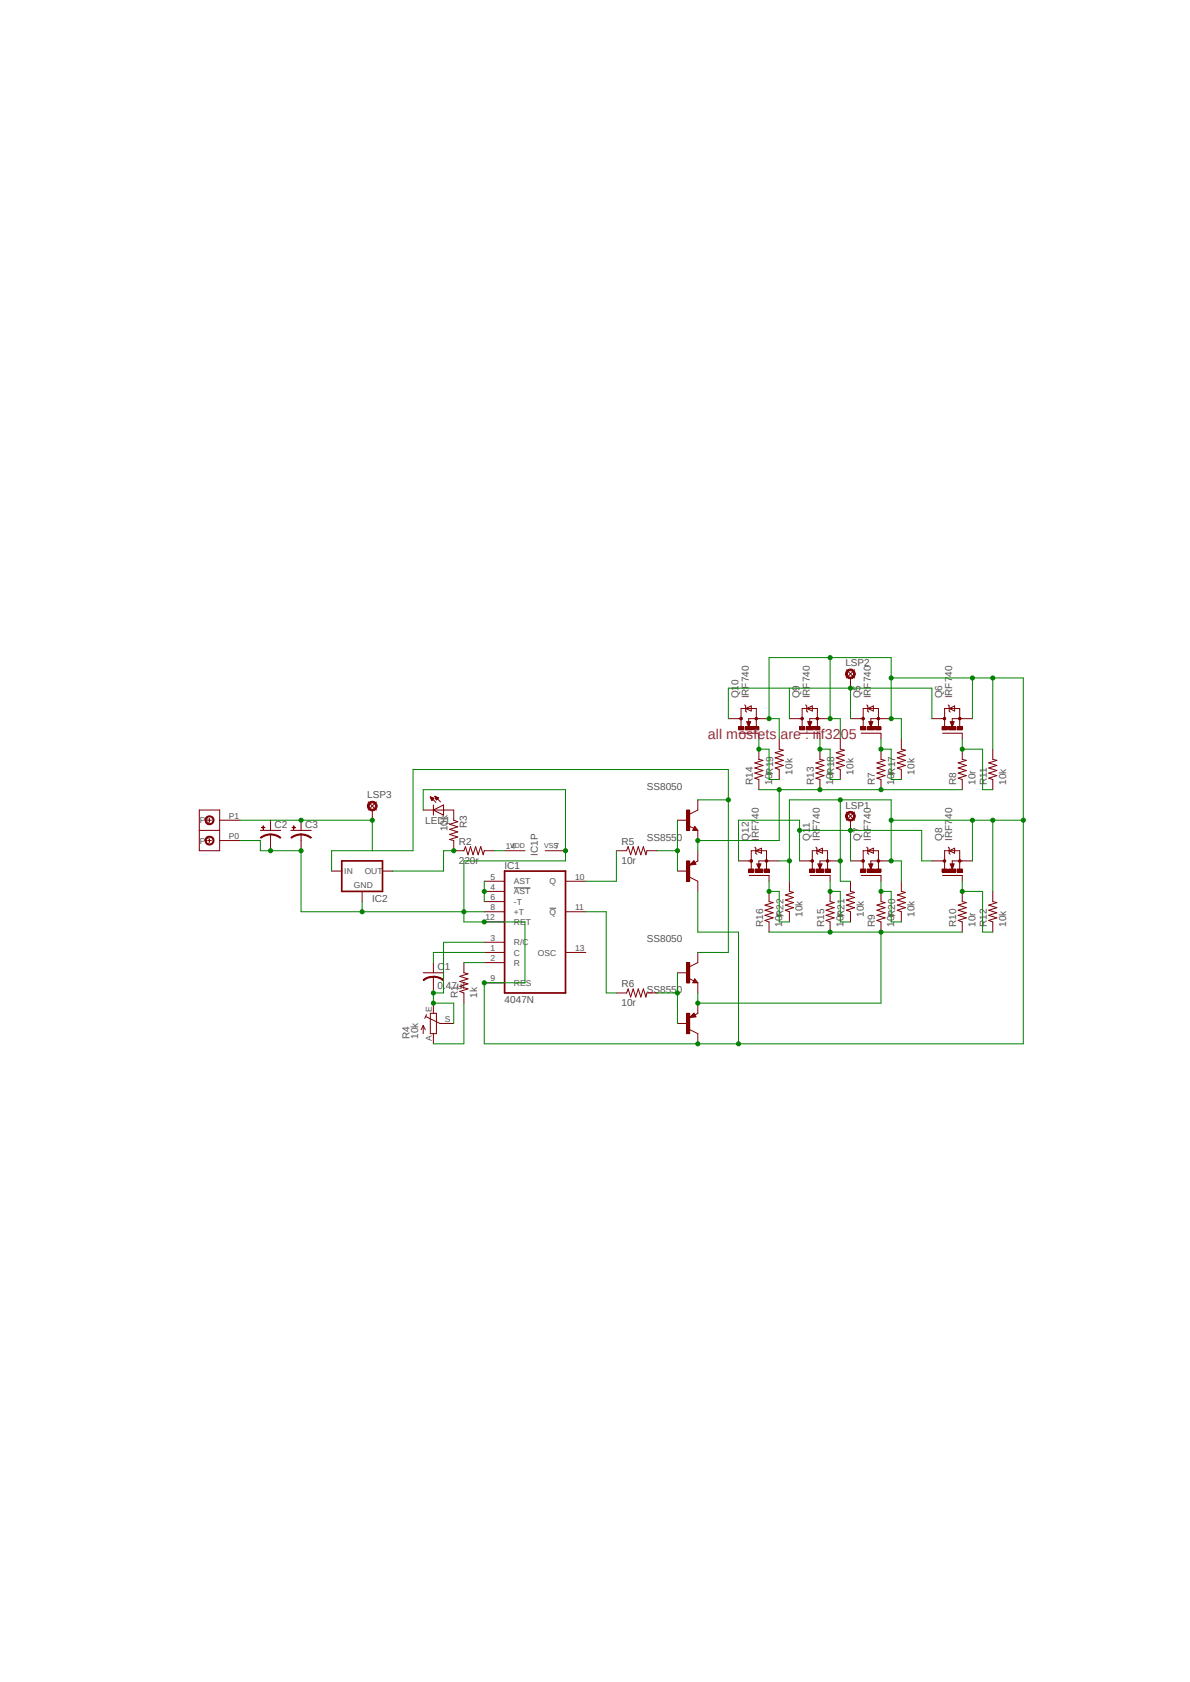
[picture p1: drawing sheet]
<svg xmlns="http://www.w3.org/2000/svg" width="297mm" height="420mm" viewBox="0 0 297 420" stroke-linecap="round" stroke-linejoin="round" font-family="sans-serif">
<path d="M49.6 163.2l206.9 101.8M256.5 163.2l-206.9 101.8" fill="none" stroke="#fff" stroke-width=".25"/>
<path d="M128.3 221.7h4.1M137.2 226.8h1.6" fill="none" stroke="#505050" stroke-width=".25"/>
<path d="M125.9 217.5h15.2v30.4h-15.2z" fill="none" stroke="#800000" stroke-width=".42"/>
<g fill="none" stroke="#800000" stroke-width=".25">
<path d="M113.2 202.3v2.5l1.1 .4-2.1 .6 2.1 .7-2.1 .6 2.1 .6-2.1 .7 2.1 .6-2.1 .6 1 .3v2.5h2.6l.4-1 .6 2 .6-2 .7 2 .6-2 .6 2 .7-2 .6 2 .3-1h2.5M120.9 237.8h5M120.9 235.3h5M120.9 222.6h5M120.9 220h5M120.9 225.1h5M120.9 227.7h5M120.9 230.2h5M141.1 237.8h5.1M141.1 220h5.1M141.1 227.7h5.1M105.6 242.9h5.1"/>
<path d="M108.2 243.9v1.5M115.8 240.4v2.5l1 .3-2 .6 2 .6-2 .7 2 .6-2 .6 2 .6-2 .7 1 .3v2.6M120.9 240.4h5M120.9 245.4h5"/>
</g>
<path d="M108.2 243.8h.3a3.6 3.6 0 0 1 2.2 .8l-.1 .3a3.8 3.8 0 0 0-2.4-.9z" fill-rule="evenodd" fill="#800000"/>
<path d="M108.2 243.8h.3a3.6 3.6 0 0 1 2.2 .8l-.1 .3a3.8 3.8 0 0 0-2.4-.9z" fill="none" stroke="#800000" stroke-width=".25"/>
<path d="M105.6 244.6a3.4 3.4 0 0 1 2.6-.8v.3a3.5 3.5 0 0 0-2.5 .8z" fill-rule="evenodd" fill="#800000"/>
<g fill="none" stroke="#800000" stroke-width=".25">
<path d="M107.4 199l1.4 1.4M107.4 199.1h.2M107.4 199l.9 .3-.5 .6M107.4 199l.4 .9M107.4 199.1h.4M107.5 199.2h.4M107.5 199.3h.7M107.6 199.4h.6M107.6 199.5h.6M107.7 199.6h.3M107.7 199.7h.2M107.7 199.8h.2"/>
<path d="M107.8 199.9h.1M108.5 198.8l1.4 1.4M108.5 198.8l.9 .4-.5 .5zM108.5 198.9h.1M108.6 199h.2M108.6 199.1h.4M108.7 199.1h.5M108.7 199.3h.6M108.7 199.2h.7M108.8 199.4h.5M108.8 199.5h.4M108.8 199.6h.3"/>
<path d="M108.9 199.7h.1M105.6 202.3h7.6M108.2 201v2.5M108.2 202.3l2.5-1.3v2.5zM125.9 212.4h5.1M136.1 212.4h5M171.9 206.2l1.3 .6M173.4 206.3l.8 1h-1.3zM173.4 206.8l.1 .3h-.4l.3-.5 .5 .6h-.8M174.2 202.3l-2.1 1M105.6 244.6a3.4 3.4 0 0 1 2.6-.8v.3a3.5 3.5 0 0 0-2.5 .8zM105.6 256.1v2"/>
<path d="M105.6 256.1l-.5 1M105.6 256.1l.5 1M106.3 253.8l3.5 1.8h3.4M106.5 253.4l-.5 .9M107.4 253h1.5v5.1h-1.5zM108.2 240.4v2.5M108.2 245.4v2.5M108.2 250.5v2.5M108.2 258.1v2.5"/>
</g>
<path d="M171.4 202.3h.7v5h-.7z" fill-rule="evenodd" fill="#800000"/>
<path d="M174.2 199.7v2.6M169.1 204.8h2.5M171.4 202.3h.7v5h-.7zM174.2 207.3v2.6M171.9 244.3l1.3 .6M173.4 244.4l.8 1h-1.3zM173.4 244.9l.1 .3h-.4l.3-.5 .5 .6h-.8M174.2 240.4l-2.1 1" fill="none" stroke="#800000" stroke-width=".25"/>
<path d="M171.4 240.4h.7v5h-.7z" fill-rule="evenodd" fill="#800000"/>
<path d="M172.1 219l2.1 1M173.1 215.6h-.3l.3-.2 .3 .3-1 .2 .7-.8 .4 .6M173.2 214.9l.5 .9-1.6 .2zM174.2 215l-.8 .4M174.2 237.8v2.6M169.1 242.9h2.5M171.4 240.4h.7v5h-.7zM174.2 245.4v2.5" fill="none" stroke="#800000" stroke-width=".25"/>
<path d="M171.4 215h.7v5h-.7z" fill-rule="evenodd" fill="#800000"/>
<path d="M169.1 217.5h2.5M171.4 215h.7v5h-.7zM174.2 212.4v2.6M174.2 220v2.6M172.1 257.1l2.1 1M173.1 253.7h-.3l.3-.3 .3 .4-1 .1 .7-.7 .4 .6M173.2 253l.5 .9-1.6 .2zM174.2 253l-.8 .5" fill="none" stroke="#800000" stroke-width=".25"/>
<path d="M171.4 253h.7v5.1h-.7z" fill-rule="evenodd" fill="#800000"/>
<path d="M65 207.3h5.1M67.5 208.4v1.5M153.8 212.4h2.6l.4-1 .6 2 .6-2 .7 2 .6-2 .6 2 .7-2 .6 2 .3-1h2.5M153.8 247.9h2.6l.4-1 .6 2.1 .6-2.1 .7 2.1 .6-2.1 .6 2.1 .7-2.1 .6 2.1 .3-1.1h2.5M169.1 255.6h2.5M171.4 253h.7v5.1h-.7zM174.2 250.5v2.5M174.2 258.1v2.5" fill="none" stroke="#800000" stroke-width=".25"/>
<path d="M67.5 208.2h.4a4 4 0 0 1 2.2 .9l-.2 .2a4.1 4.1 0 0 0-2.4-.8z" fill-rule="evenodd" fill="#800000"/>
<path d="M67.5 208.2h.4a4 4 0 0 1 2.2 .9l-.2 .2a4.1 4.1 0 0 0-2.4-.8z" fill="none" stroke="#800000" stroke-width=".25"/>
<path d="M65 209.1l1.5-.7 1-.2v.3a3.9 3.9 0 0 0-2.3 .8z" fill-rule="evenodd" fill="#800000"/>
<path d="M65 209.1l1.5-.7 1-.2v.3a3.9 3.9 0 0 0-2.3 .8z" fill="none" stroke="#800000" stroke-width=".25"/>
<path d="M65.3 206.6l.8 .1z" fill-rule="evenodd" fill="#800000"/>
<path d="M65.3 206.6l.8 .1z" fill="none" stroke="#800000" stroke-width=".25"/>
<path d="M65.7 206.2v.9z" fill-rule="evenodd" fill="#800000"/>
<path d="M65.7 206.2v.9zM67.5 204.8v2.5M67.5 209.9v2.5M72.6 207.3h5.1M75.1 208.4v1.5" fill="none" stroke="#800000" stroke-width=".25"/>
<path d="M75.1 208.2h.4a4 4 0 0 1 2.2 .9l-.1 .2a4.1 4.1 0 0 0-2.5-.8z" fill-rule="evenodd" fill="#800000"/>
<path d="M75.1 208.2h.4a4 4 0 0 1 2.2 .9l-.1 .2a4.1 4.1 0 0 0-2.5-.8z" fill="none" stroke="#800000" stroke-width=".25"/>
<path d="M72.6 209.1l1.5-.7 1-.2v.3a3.9 3.9 0 0 0-2.3 .8z" fill-rule="evenodd" fill="#800000"/>
<path d="M72.6 209.1l1.5-.7 1-.2v.3a3.9 3.9 0 0 0-2.3 .8z" fill="none" stroke="#800000" stroke-width=".25"/>
<path d="M72.9 206.6l.8 .1z" fill-rule="evenodd" fill="#800000"/>
<path d="M72.9 206.6l.8 .1z" fill="none" stroke="#800000" stroke-width=".25"/>
<path d="M73.3 206.2l.1 .9z" fill-rule="evenodd" fill="#800000"/>
<path d="M214.8 179.5h.6M216.3 176l.3 .3v1.2l.2 .3M216.6 176.9l1.4-.6v1.2zM219.9 179.5h-2.6v.8M214.9 183.1h5v1.4M215.4 181.4v-4.5h3.8v4.6M216.8 180.2h1l-.5 1.3zM73.3 206.2l.1 .9zM75.1 204.8v2.5M75.1 209.9v2.5" fill="none" stroke="#800000" stroke-width=".25"/>
<path d="M217.1 180.3l.2 .9 .3-.9h-.3v.3" fill="none" stroke="#800000" stroke-width=".34"/>
<path d="M219 179.2h.5v.5l-.3 .1-.2-.1z" fill-rule="evenodd" fill="#800000"/>
<path d="M219 179.2h.5v.5l-.3 .1-.2-.1z" fill="none" stroke="#800000" stroke-width=".25"/>
<path d="M215.2 179.2h.4l.2 .3-.2 .2-.2 .1-.2-.1z" fill-rule="evenodd" fill="#800000"/>
<path d="M215.2 179.2h.4l.2 .3-.2 .2-.2 .1-.2-.1z" fill="none" stroke="#800000" stroke-width=".25"/>
<path d="M218.6 181.5h1.3v.7h-1.3z" fill-rule="evenodd" fill="#800000"/>
<path d="M218.6 181.5h1.3v.7h-1.3z" fill="none" stroke="#800000" stroke-width=".25"/>
<path d="M214.8 181.5h1.3v.7h-1.3z" fill-rule="evenodd" fill="#800000"/>
<path d="M214.8 181.5h1.3v.7h-1.3z" fill="none" stroke="#800000" stroke-width=".25"/>
<path d="M216.5 181.5h1.7v.7h-1.7z" fill-rule="evenodd" fill="#800000"/>
<path d="M212.3 179.5h2.5M219.9 179.5h2.5M235.1 179.5h.7M236.6 176l.3 .3v1.2l.3 .3M236.9 176.9l1.4-.6v1.2zM240.2 179.5h-2.5v.8M216.5 181.5h1.7v.7h-1.7zM235.2 183.1h5v1.4M235.8 181.4v-4.5h3.7v4.6M237.2 180.2h.9l-.4 1.3z" fill="none" stroke="#800000" stroke-width=".25"/>
<path d="M237.4 180.3l.3 .9 .2-.9h-.2v.3" fill="none" stroke="#800000" stroke-width=".34"/>
<path d="M239.3 179.2h.5v.5l-.3 .1-.2-.1z" fill-rule="evenodd" fill="#800000"/>
<path d="M239.3 179.2h.5v.5l-.3 .1-.2-.1z" fill="none" stroke="#800000" stroke-width=".25"/>
<path d="M235.5 179.2h.5v.5l-.2 .1-.3-.1z" fill-rule="evenodd" fill="#800000"/>
<path d="M235.5 179.2h.5v.5l-.2 .1-.3-.1z" fill="none" stroke="#800000" stroke-width=".25"/>
<path d="M238.9 181.5h1.3v.7h-1.3z" fill-rule="evenodd" fill="#800000"/>
<path d="M238.9 181.5h1.3v.7h-1.3z" fill="none" stroke="#800000" stroke-width=".25"/>
<path d="M235.1 181.5h1.3v.7h-1.3z" fill-rule="evenodd" fill="#800000"/>
<path d="M235.1 181.5h1.3v.7h-1.3z" fill="none" stroke="#800000" stroke-width=".25"/>
<path d="M236.8 181.5h1.7v.7h-1.7z" fill-rule="evenodd" fill="#800000"/>
<path d="M232.6 179.5h2.5M240.2 179.5h2.5M236.8 181.5h1.7v.7h-1.7zM214.8 215h.6M214.9 218.6h5v1.4M215.4 217v-4.6h3.8v4.6M216.3 211.5l.3 .3v1.3l.2 .2M216.6 212.4l1.4-.6v1.3zM216.8 215.7h1l-.5 1.3zM219.9 215h-2.6v.9" fill="none" stroke="#800000" stroke-width=".25"/>
<path d="M217.1 215.9l.2 .8 .3-.8h-.3v.2" fill="none" stroke="#800000" stroke-width=".34"/>
<path d="M219 214.8l.2-.2 .3 .2v.4h-.5z" fill-rule="evenodd" fill="#800000"/>
<path d="M219 214.8l.2-.2 .3 .2v.4h-.5z" fill="none" stroke="#800000" stroke-width=".25"/>
<path d="M215.2 214.8l.2-.2 .2 .2 .2 .2-.2 .2h-.4z" fill-rule="evenodd" fill="#800000"/>
<path d="M215.2 214.8l.2-.2 .2 .2 .2 .2-.2 .2h-.4z" fill="none" stroke="#800000" stroke-width=".25"/>
<path d="M218.6 217h1.3v.8h-1.3z" fill-rule="evenodd" fill="#800000"/>
<path d="M218.6 217h1.3v.8h-1.3z" fill="none" stroke="#800000" stroke-width=".25"/>
<path d="M214.8 217h1.3v.8h-1.3z" fill-rule="evenodd" fill="#800000"/>
<path d="M214.8 217h1.3v.8h-1.3z" fill="none" stroke="#800000" stroke-width=".25"/>
<path d="M216.5 217h1.7v.8h-1.7z" fill-rule="evenodd" fill="#800000"/>
<path d="M212.3 215h2.5M216.5 217h1.7v.8h-1.7zM219.9 215h2.5M235.1 215h.7M235.2 218.6h5v1.4M235.8 217v-4.6h3.7v4.6M236.6 211.5l.3 .3v1.3l.3 .2M236.9 212.4l1.4-.6v1.3zM237.2 215.7h.9l-.4 1.3zM240.2 215h-2.5v.9" fill="none" stroke="#800000" stroke-width=".25"/>
<path d="M237.4 215.9l.3 .8 .2-.8h-.2v.2" fill="none" stroke="#800000" stroke-width=".34"/>
<path d="M239.3 214.8l.2-.2 .3 .2v.4h-.5z" fill-rule="evenodd" fill="#800000"/>
<path d="M239.3 214.8l.2-.2 .3 .2v.4h-.5z" fill="none" stroke="#800000" stroke-width=".25"/>
<path d="M235.5 214.8l.3-.2 .2 .2v.4h-.5z" fill-rule="evenodd" fill="#800000"/>
<path d="M235.5 214.8l.3-.2 .2 .2v.4h-.5z" fill="none" stroke="#800000" stroke-width=".25"/>
<path d="M238.9 217h1.3v.8h-1.3z" fill-rule="evenodd" fill="#800000"/>
<path d="M238.9 217h1.3v.8h-1.3z" fill="none" stroke="#800000" stroke-width=".25"/>
<path d="M235.1 217h1.3v.8h-1.3z" fill-rule="evenodd" fill="#800000"/>
<path d="M235.1 217h1.3v.8h-1.3z" fill="none" stroke="#800000" stroke-width=".25"/>
<path d="M236.8 217h1.7v.8h-1.7z" fill-rule="evenodd" fill="#800000"/>
<g fill="none" stroke="#800000" stroke-width=".25">
<path d="M219.9 187.1v2.5l1 .3-2 .6 2 .6-2 .7 2 .6-2 .6 2 .7-2 .6 1 .3v2.6M240.2 187.1v2.5l1 .3-2.1 .6 2.1 .6-2.1 .7 2.1 .6-2.1 .6 2.1 .7-2.1 .6 1.1 .3v2.6M247.8 187.1v2.5l1 .3-2 .6 2 .6-2 .7 2 .6-2 .6 2 .7-2 .6 1 .3v2.6M49.7 202.3h5.1v10.1h-5.1zM49.7 207.3h5.1M54.8 209.9h5.1M54.8 204.8h5.1M232.6 215h2.5M236.8 217h1.7v.8h-1.7zM240.2 215h2.5M219.9 222.6v2.5l1 .3-2 .6 2 .7-2 .6 2 .6-2 .7 2 .6-2 .6 1 .4v2.5M240.2 222.6v2.5l1 .3-2.1 .6 2.1 .7-2.1 .6 2.1 .6-2.1 .7 2.1 .6-2.1 .6 1.1 .4v2.5"/>
<path d="M247.8 222.6v2.5l1 .3-2 .6 2 .7-2 .6 2 .6-2 .7 2 .6-2 .6 1 .4v2.5"/>
</g>
<path d="M51.5 209.1a1.13 1.13 0 0 1 1.8 .1 1.13 1.13 0 0 1-.7 1.7 1.13 1.13 0 0 1-1.4-1h.2a.88 .88 0 0 1 1.3-.7 .88 .88 0 0 1 .2 1.4 .88 .88 0 0 1-1.4-.4l-.1-.3h-.2z" fill-rule="evenodd" fill="#800000"/>
<path d="M51.5 209.1a1.13 1.13 0 0 1 1.8 .1 1.13 1.13 0 0 1-.7 1.7 1.13 1.13 0 0 1-1.4-1h.2a.88 .88 0 0 1 1.3-.7 .88 .88 0 0 1 .2 1.4 .88 .88 0 0 1-1.4-.4l-.1-.3h-.2z" fill="none" stroke="#800000" stroke-width=".25"/>
<path d="M51.5 204a1.13 1.13 0 0 1 1.8 .2 1.13 1.13 0 0 1-.7 1.6 1.13 1.13 0 0 1-1.4-1h.2a.88 .88 0 0 1 1.3-.7 .88 .88 0 0 1 .2 1.4 .88 .88 0 0 1-1.4-.4l-.1-.3h-.2z" fill-rule="evenodd" fill="#800000"/>
<path d="M51.5 204a1.13 1.13 0 0 1 1.8 .2 1.13 1.13 0 0 1-.7 1.6 1.13 1.13 0 0 1-1.4-1h.2a.88 .88 0 0 1 1.3-.7 .88 .88 0 0 1 .2 1.4 .88 .88 0 0 1-1.4-.4l-.1-.3h-.2zM51.8 209.9h.9M51.8 204.8h.9M52.3 204.4v.9M52.3 209.5v.9M211.2 202.8l2.1 2M213.3 202.8l-2.1 2" fill="none" stroke="#800000" stroke-width=".25"/>
<path d="M211.4 202.9a1.21 1.21 0 0 1 1.9 .3 1.21 1.21 0 0 1-.7 1.8 1.21 1.21 0 0 1-1.6-1.2h.5a.81 .81 0 0 1 1.1-.7 .81 .81 0 0 1 .2 1.4 .81 .81 0 0 1-1.3-.4v-.3h-.5z" fill-rule="evenodd" fill="#800000"/>
<path d="M211.2 167.3l2.1 2M213.3 167.3l-2.1 2M211.4 202.9a1.21 1.21 0 0 1 1.9 .3 1.21 1.21 0 0 1-.7 1.8 1.21 1.21 0 0 1-1.6-1.2h.5a.81 .81 0 0 1 1.1-.7 .81 .81 0 0 1 .2 1.4 .81 .81 0 0 1-1.3-.4v-.3h-.5zM212.3 204.8v2.5" fill="none" stroke="#800000" stroke-width=".25"/>
<path d="M211.4 167.4a1.21 1.21 0 0 1 1.9 .2 1.21 1.21 0 0 1-.7 1.8 1.21 1.21 0 0 1-1.6-1.1h.5a.8 .8 0 0 1 1.1-.7 .8 .8 0 0 1 .2 1.3 .8 .8 0 0 1-1.3-.3v-.3h-.5z" fill-rule="evenodd" fill="#800000"/>
<path d="M211.4 167.4a1.21 1.21 0 0 1 1.9 .2 1.21 1.21 0 0 1-.7 1.8 1.21 1.21 0 0 1-1.6-1.1h.5a.8 .8 0 0 1 1.1-.7 .8 .8 0 0 1 .2 1.3 .8 .8 0 0 1-1.3-.3v-.3h-.5zM212.3 169.3v2.5M91.9 200.2l2 2.1M93.9 200.2l-2 2.1" fill="none" stroke="#800000" stroke-width=".25"/>
<path d="M92.1 200.4a1.2 1.2 0 0 1 1.9 .3 1.2 1.2 0 0 1-.8 1.8 1.2 1.2 0 0 1-1.5-1.2h.4a.83 .83 0 0 1 1.2-.7 .83 .83 0 0 1 .2 1.3 .83 .83 0 0 1-1.3-.3l-.1-.3h-.4z" fill-rule="evenodd" fill="#800000"/>
<path d="M199.6 179.5h.6M201.1 176l.2 .3v1.2l.3 .3M201.3 176.9l1.4-.6v1.2zM204.6 179.5h-2.5v.8M199.7 183.1h4.9v1.4M200.2 181.4v-4.5h3.8v4.6M201.6 180.2h1l-.5 1.3zM82.8 217.5h2.5M92.1 200.4a1.2 1.2 0 0 1 1.9 .3 1.2 1.2 0 0 1-.8 1.8 1.2 1.2 0 0 1-1.5-1.2h.4a.83 .83 0 0 1 1.2-.7 .83 .83 0 0 1 .2 1.3 .83 .83 0 0 1-1.3-.3l-.1-.3h-.4zM92.9 202.3v2.5M95.5 217.5h2.5M90.4 222.6v2.5" fill="none" stroke="#800000" stroke-width=".25"/>
<path d="M85.3 215h10.2v7.6h-10.2z" fill="none" stroke="#800000" stroke-width=".42"/>
<path d="M201.8 180.3l.3 .9 .3-.9h-.3v.3" fill="none" stroke="#800000" stroke-width=".34"/>
<path d="M203.8 179.2h.4l.1 .3-.1 .2-.2 .1-.2-.1z" fill-rule="evenodd" fill="#800000"/>
<path d="M203.8 179.2h.4l.1 .3-.1 .2-.2 .1-.2-.1z" fill="none" stroke="#800000" stroke-width=".25"/>
<path d="M199.9 179.2h.5l.1 .3-.1 .2-.2 .1-.3-.1z" fill-rule="evenodd" fill="#800000"/>
<path d="M199.9 179.2h.5l.1 .3-.1 .2-.2 .1-.3-.1z" fill="none" stroke="#800000" stroke-width=".25"/>
<path d="M203.4 181.5h1.2v.7h-1.2z" fill-rule="evenodd" fill="#800000"/>
<path d="M203.4 181.5h1.2v.7h-1.2z" fill="none" stroke="#800000" stroke-width=".25"/>
<path d="M199.6 181.5h1.2v.7h-1.2z" fill-rule="evenodd" fill="#800000"/>
<path d="M199.6 181.5h1.2v.7h-1.2z" fill="none" stroke="#800000" stroke-width=".25"/>
<path d="M201.2 181.5h1.8v.7h-1.8z" fill-rule="evenodd" fill="#800000"/>
<path d="M184.3 179.5h.7M185.8 176l.3 .3v1.2l.3 .3M186.1 176.9l1.4-.6v1.2zM189.4 179.5h-2.5v.8M197 179.5h2.6M204.6 179.5h2.6M184.4 183.1h5v1.4M185 181.4v-4.5h3.8v4.6M186.4 180.2h1l-.5 1.3zM201.2 181.5h1.8v.7h-1.8z" fill="none" stroke="#800000" stroke-width=".25"/>
<path d="M186.6 180.3l.3 .9 .2-.9h-.2v.3" fill="none" stroke="#800000" stroke-width=".34"/>
<path d="M188.5 179.2h.5l.1 .3-.1 .2-.2 .1-.3-.1z" fill-rule="evenodd" fill="#800000"/>
<path d="M188.5 179.2h.5l.1 .3-.1 .2-.2 .1-.3-.1z" fill="none" stroke="#800000" stroke-width=".25"/>
<path d="M184.7 179.2h.5v.5l-.2 .1-.3-.1z" fill-rule="evenodd" fill="#800000"/>
<path d="M184.7 179.2h.5v.5l-.2 .1-.3-.1z" fill="none" stroke="#800000" stroke-width=".25"/>
<path d="M188.1 181.5h1.3v.7h-1.3z" fill-rule="evenodd" fill="#800000"/>
<path d="M188.1 181.5h1.3v.7h-1.3z" fill="none" stroke="#800000" stroke-width=".25"/>
<path d="M184.3 181.5h1.3v.7h-1.3z" fill-rule="evenodd" fill="#800000"/>
<path d="M184.3 181.5h1.3v.7h-1.3z" fill="none" stroke="#800000" stroke-width=".25"/>
<path d="M186 181.5h1.7v.7h-1.7z" fill-rule="evenodd" fill="#800000"/>
<path d="M181.8 179.5h2.5M189.4 179.5h2.5M186 181.5h1.7v.7h-1.7zM189.4 187.1v2.5l1 .3-2 .6 2 .6-2 .7 2 .6-2 .6 2 .7-2 .6 1 .3v2.6M204.6 187.1v2.5l1.1 .3-2.1 .6 2.1 .6-2.1 .7 2.1 .6-2.1 .6 2.1 .7-2.1 .6 1 .3v2.6M202.1 215h.6M202.2 218.6h5v1.4M202.7 217v-4.6h3.8v4.6M203.6 211.5l.3 .3v1.3l.2 .2M203.9 212.4l1.4-.6v1.3zM204.1 215.7h1l-.5 1.3zM207.2 215h-2.6v.9" fill="none" stroke="#800000" stroke-width=".25"/>
<path d="M204.4 215.9l.2 .8 .3-.8h-.3v.2" fill="none" stroke="#800000" stroke-width=".34"/>
<path d="M206.3 214.8l.2-.2 .3 .2 .1 .2-.1 .2h-.5z" fill-rule="evenodd" fill="#800000"/>
<path d="M206.3 214.8l.2-.2 .3 .2 .1 .2-.1 .2h-.5z" fill="none" stroke="#800000" stroke-width=".25"/>
<path d="M202.5 214.8l.2-.2 .2 .2 .2 .2-.2 .2h-.4z" fill-rule="evenodd" fill="#800000"/>
<path d="M202.5 214.8l.2-.2 .2 .2 .2 .2-.2 .2h-.4z" fill="none" stroke="#800000" stroke-width=".25"/>
<path d="M205.9 217h1.3v.8h-1.3z" fill-rule="evenodd" fill="#800000"/>
<path d="M205.9 217h1.3v.8h-1.3z" fill="none" stroke="#800000" stroke-width=".25"/>
<path d="M202.1 217h1.3v.8h-1.3z" fill-rule="evenodd" fill="#800000"/>
<path d="M202.1 217h1.3v.8h-1.3z" fill="none" stroke="#800000" stroke-width=".25"/>
<path d="M203.8 217h1.7v.8h-1.7z" fill-rule="evenodd" fill="#800000"/>
<path d="M186.9 215h.6M187 218.6h4.9v1.4M187.5 217v-4.6h3.8v4.6M188.4 211.5l.2 .3v1.3l.3 .2M188.6 212.4l1.4-.6v1.3zM188.9 215.7h1l-.5 1.3zM191.9 215h-2.5v.9M199.6 215h2.5M203.8 217h1.7v.8h-1.7zM207.2 215h2.5" fill="none" stroke="#800000" stroke-width=".25"/>
<path d="M189.1 215.9l.3 .8 .3-.8h-.3v.2" fill="none" stroke="#800000" stroke-width=".34"/>
<path d="M191.1 214.8l.2-.2 .2 .2 .1 .2-.1 .2h-.4z" fill-rule="evenodd" fill="#800000"/>
<path d="M191.1 214.8l.2-.2 .2 .2 .1 .2-.1 .2h-.4z" fill="none" stroke="#800000" stroke-width=".25"/>
<path d="M187.2 214.8l.3-.2 .2 .2v.4h-.5z" fill-rule="evenodd" fill="#800000"/>
<path d="M187.2 214.8l.3-.2 .2 .2v.4h-.5z" fill="none" stroke="#800000" stroke-width=".25"/>
<path d="M190.7 217h1.2v.8h-1.2z" fill-rule="evenodd" fill="#800000"/>
<path d="M190.7 217h1.2v.8h-1.2z" fill="none" stroke="#800000" stroke-width=".25"/>
<path d="M186.9 217h1.2v.8h-1.2z" fill-rule="evenodd" fill="#800000"/>
<path d="M186.9 217h1.2v.8h-1.2z" fill="none" stroke="#800000" stroke-width=".25"/>
<path d="M188.5 217h1.8v.8h-1.8z" fill-rule="evenodd" fill="#800000"/>
<path d="M194.5 184.5v2.6l1 .2-2 .7 2 .6-2 .6 2 .7-2 .6 2 .6-2 .7 1 .4v2.4M209.7 184.5v2.6l1 .2-2 .7 2 .6-2 .6 2 .7-2 .6 2 .6-2 .7 1 .4v2.4M225 184.5v2.6l1 .2-2.1 .7 2.1 .6-2.1 .6 2.1 .7-2.1 .6 2.1 .6-2.1 .7 1.1 .4v2.4M184.3 215h2.6M188.5 217h1.8v.8h-1.8zM191.9 215h2.6M191.9 222.6v2.5l1.1 .3-2.1 .6 2.1 .7-2.1 .6 2.1 .6-2.1 .7 2.1 .6-2.1 .6 1 .4v2.5M197 220v2.6l1 .2-2 .7 2 .6-2 .6 2 .7-2 .6 2 .7-2 .6 1 .4v2.5M207.2 222.6v2.5l1 .3-2 .6 2 .7-2 .6 2 .6-2 .7 2 .6-2 .6 1 .4v2.5M212.3 220v2.6l1 .2-2.1 .7 2.1 .6-2.1 .6 2.1 .7-2.1 .6 2.1 .7-2.1 .6 1.1 .4v2.5M225 220v2.6l1 .2-2.1 .7 2.1 .6-2.1 .6 2.1 .7-2.1 .6 2.1 .7-2.1 .6 1.1 .4v2.5" fill="none" stroke="#800000" stroke-width=".25"/>
<path d="M120.9 237.8h-12.7v2.6M120.9 235.3h-10.2v12.6h-2.5v2.6" fill="none" stroke="#008000" stroke-width=".25"/>
<circle cx="108.2" cy="247.9" r=".51" fill="#008000"/>
<g fill="none" stroke="#008000" stroke-width=".25">
<path d="M108.2 250.5h5v5.1"/>
<circle cx="108.2" cy="247.9" r=".51"/>
</g>
<circle cx="108.2" cy="250.5" r=".51" fill="#008000"/>
<g fill="none" stroke="#008000" stroke-width=".25">
<path d="M120.9 220v5.1M115.8 240.4h5.1M115.8 250.5v10.1h-7.6"/>
<circle cx="108.2" cy="250.5" r=".51"/>
</g>
<circle cx="120.9" cy="222.6" r=".51" fill="#008000"/>
<g fill="none" stroke="#008000" stroke-width=".25">
<path d="M123.4 212.4h2.5M164 212.4h5.1M169.1 204.8v12.7"/>
<circle cx="120.9" cy="222.6" r=".51"/>
</g>
<circle cx="169.1" cy="212.4" r=".51" fill="#008000"/>
<g fill="none" stroke="#008000" stroke-width=".25">
<path d="M164 247.9h5.1M169.1 242.9v12.7"/>
<circle cx="169.1" cy="212.4" r=".51"/>
</g>
<circle cx="169.1" cy="247.9" r=".51" fill="#008000"/>
<g fill="none" stroke="#008000" stroke-width=".25">
<path d="M153.8 212.4v7.6h-7.6M115.8 230.2h15.2v15.2h-10.1M146.2 227.7h5.1v20.2h2.5M174.2 222.6v10.1h10.1v27.9h-10.1"/>
<circle cx="169.1" cy="247.9" r=".51"/>
</g>
<circle cx="120.9" cy="230.2" r=".51" fill="#008000"/>
<g fill="none" stroke="#008000" stroke-width=".25">
<path d="M141.1 212.4v2.6h-25.3v15.2M115.8 227.7h5.1"/>
<circle cx="120.9" cy="230.2" r=".51"/>
</g>
<circle cx="115.8" cy="227.7" r=".51" fill="#008000"/>
<g fill="none" stroke="#008000" stroke-width=".25">
<path d="M105.6 202.3v-5.1h35.5v15.2"/>
<circle cx="115.8" cy="227.7" r=".51"/>
</g>
<circle cx="141.1" cy="212.4" r=".51" fill="#008000"/>
<g fill="none" stroke="#008000" stroke-width=".25">
<path d="M120.9 245.4v15.2h53.3"/>
<circle cx="141.1" cy="212.4" r=".51"/>
</g>
<circle cx="174.2" cy="260.6" r=".51" fill="#008000"/>
<circle cx="174.2" cy="260.6" r=".51" fill="none" stroke="#008000" stroke-width=".25"/>
<circle cx="120.9" cy="245.4" r=".51" fill="#008000"/>
<g fill="none" stroke="#008000" stroke-width=".25">
<path d="M67.5 212.4h7.6v15.3h40.7"/>
<circle cx="120.9" cy="245.4" r=".51"/>
</g>
<circle cx="75.1" cy="212.4" r=".51" fill="#008000"/>
<g fill="none" stroke="#008000" stroke-width=".25">
<path d="M184.3 260.6h71.1"/>
<circle cx="75.1" cy="212.4" r=".51"/>
</g>
<circle cx="184.3" cy="260.6" r=".51" fill="#008000"/>
<g fill="none" stroke="#008000" stroke-width=".25">
<path d="M222.4 215v-10.2h25.4v17.8M242.7 204.8v10.2"/>
<circle cx="184.3" cy="260.6" r=".51"/>
</g>
<circle cx="242.7" cy="204.8" r=".51" fill="#008000"/>
<g fill="none" stroke="#008000" stroke-width=".25">
<path d="M247.8 204.8h7.6"/>
<circle cx="242.7" cy="204.8" r=".51"/>
</g>
<circle cx="247.8" cy="204.8" r=".51" fill="#008000"/>
<g fill="none" stroke="#008000" stroke-width=".25">
<path d="M222.4 179.5v-10.2h25.4v17.8M242.7 169.3v10.2M255.4 169.3v35.5"/>
<circle cx="247.8" cy="204.8" r=".51"/>
</g>
<circle cx="242.7" cy="169.3" r=".51" fill="#008000"/>
<g fill="none" stroke="#008000" stroke-width=".25">
<path d="M247.8 169.3h7.6"/>
<circle cx="242.7" cy="169.3" r=".51"/>
</g>
<circle cx="247.8" cy="169.3" r=".51" fill="#008000"/>
<g fill="none" stroke="#008000" stroke-width=".25">
<path d="M255.4 204.8v55.8"/>
<circle cx="247.8" cy="169.3" r=".51"/>
</g>
<circle cx="255.4" cy="204.8" r=".51" fill="#008000"/>
<g fill="none" stroke="#008000" stroke-width=".25">
<path d="M59.9 209.9h5.1v2.5h2.5"/>
<circle cx="255.4" cy="204.8" r=".51"/>
</g>
<circle cx="67.5" cy="212.4" r=".51" fill="#008000"/>
<g fill="none" stroke="#008000" stroke-width=".25">
<path d="M90.4 225.1v2.6"/>
<circle cx="67.5" cy="212.4" r=".51"/>
</g>
<circle cx="90.4" cy="227.7" r=".51" fill="#008000"/>
<g fill="none" stroke="#008000" stroke-width=".25">
<path d="M222.4 169.3v-5.1h-15.2v15.3"/>
<circle cx="90.4" cy="227.7" r=".51"/>
</g>
<circle cx="222.4" cy="169.3" r=".51" fill="#008000"/>
<g fill="none" stroke="#008000" stroke-width=".25">
<path d="M207.2 164.2h-15.3v15.3"/>
<circle cx="222.4" cy="169.3" r=".51"/>
</g>
<circle cx="207.2" cy="164.2" r=".51" fill="#008000"/>
<g fill="none" stroke="#008000" stroke-width=".25">
<path d="M222.4 204.8v-5.1h-12.7v15.3"/>
<circle cx="207.2" cy="164.2" r=".51"/>
</g>
<circle cx="222.4" cy="204.8" r=".51" fill="#008000"/>
<g fill="none" stroke="#008000" stroke-width=".25">
<path d="M209.7 199.7h-12.7v15.3h-2.5"/>
<circle cx="222.4" cy="204.8" r=".51"/>
</g>
<circle cx="209.7" cy="199.7" r=".51" fill="#008000"/>
<g fill="none" stroke="#008000" stroke-width=".25">
<path d="M191.9 179.5h2.6v5"/>
<circle cx="209.7" cy="199.7" r=".51"/>
</g>
<circle cx="191.9" cy="179.5" r=".51" fill="#008000"/>
<g fill="none" stroke="#008000" stroke-width=".25">
<path d="M207.2 179.5h2.5v5"/>
<circle cx="191.9" cy="179.5" r=".51"/>
</g>
<circle cx="207.2" cy="179.5" r=".51" fill="#008000"/>
<g fill="none" stroke="#008000" stroke-width=".25">
<path d="M222.4 179.5h2.6v5"/>
<circle cx="207.2" cy="179.5" r=".51"/>
</g>
<circle cx="222.4" cy="179.5" r=".51" fill="#008000"/>
<g fill="none" stroke="#008000" stroke-width=".25">
<path d="M197 215v5"/>
<circle cx="222.4" cy="179.5" r=".51"/>
</g>
<circle cx="197" cy="215" r=".51" fill="#008000"/>
<g fill="none" stroke="#008000" stroke-width=".25">
<path d="M209.7 215v5h2.6"/>
<circle cx="197" cy="215" r=".51"/>
</g>
<circle cx="209.7" cy="215" r=".51" fill="#008000"/>
<g fill="none" stroke="#008000" stroke-width=".25">
<path d="M222.4 215h2.6v5"/>
<circle cx="209.7" cy="215" r=".51"/>
</g>
<circle cx="222.4" cy="215" r=".51" fill="#008000"/>
<g fill="none" stroke="#008000" stroke-width=".25">
<path d="M212.3 179.5v-7.7h20.3v7.7"/>
<circle cx="222.4" cy="215" r=".51"/>
</g>
<circle cx="212.3" cy="171.8" r=".51" fill="#008000"/>
<g fill="none" stroke="#008000" stroke-width=".25">
<path d="M197 171.8v7.7M212.3 171.8h-30.5v7.7M212.3 215v-7.7h17.7v7.7h2.6"/>
<circle cx="212.3" cy="171.8" r=".51"/>
</g>
<circle cx="212.3" cy="207.3" r=".51" fill="#008000"/>
<g fill="none" stroke="#008000" stroke-width=".25">
<path d="M184.3 215v-10.2h15.3v10.2M199.6 207.3h12.7"/>
<circle cx="212.3" cy="207.3" r=".51"/>
</g>
<circle cx="199.6" cy="207.3" r=".51" fill="#008000"/>
<g fill="none" stroke="#008000" stroke-width=".25">
<path d="M219.9 184.5v2.6h2.5v7.5h2.6"/>
<circle cx="199.6" cy="207.3" r=".51"/>
</g>
<circle cx="219.9" cy="187.1" r=".51" fill="#008000"/>
<g fill="none" stroke="#008000" stroke-width=".25">
<path d="M240.2 184.5v2.6h5v10.1h2.6"/>
<circle cx="219.9" cy="187.1" r=".51"/>
</g>
<circle cx="240.2" cy="187.1" r=".51" fill="#008000"/>
<g fill="none" stroke="#008000" stroke-width=".25">
<path d="M240.2 220v2.6h5v10.1h2.6"/>
<circle cx="240.2" cy="187.1" r=".51"/>
</g>
<circle cx="240.2" cy="222.6" r=".51" fill="#008000"/>
<g fill="none" stroke="#008000" stroke-width=".25">
<path d="M75.1 204.8h17.8"/>
<circle cx="240.2" cy="222.6" r=".51"/>
</g>
<circle cx="75.1" cy="204.8" r=".51" fill="#008000"/>
<g fill="none" stroke="#008000" stroke-width=".25">
<path d="M174.2 199.7h7.6M59.9 204.8h15.2M103.1 212.4v-20.2h78.7v45.6h-7.6"/>
<circle cx="75.1" cy="204.8" r=".51"/>
</g>
<circle cx="181.8" cy="199.7" r=".51" fill="#008000"/>
<g fill="none" stroke="#008000" stroke-width=".25">
<path d="M92.9 204.8v7.6M103.1 212.4h-20.3v5.1"/>
<circle cx="181.8" cy="199.7" r=".51"/>
</g>
<circle cx="92.9" cy="204.8" r=".51" fill="#008000"/>
<g fill="none" stroke="#008000" stroke-width=".25">
<path d="M113.2 212.4h-2.5v5.1h-12.7"/>
<circle cx="92.9" cy="204.8" r=".51"/>
</g>
<circle cx="113.2" cy="212.4" r=".51" fill="#008000"/>
<g fill="none" stroke="#008000" stroke-width=".25">
<path d="M191.9 232.7h15.3M240.2 232.7h-20.3v17.8"/>
<circle cx="113.2" cy="212.4" r=".51"/>
</g>
<circle cx="219.9" cy="232.7" r=".51" fill="#008000"/>
<g fill="none" stroke="#008000" stroke-width=".25">
<path d="M174.2 247.9v2.6h45.7"/>
<circle cx="219.9" cy="232.7" r=".51"/>
</g>
<circle cx="174.2" cy="250.5" r=".51" fill="#008000"/>
<g fill="none" stroke="#008000" stroke-width=".25">
<path d="M207.2 232.7h12.7"/>
<circle cx="174.2" cy="250.5" r=".51"/>
</g>
<circle cx="207.2" cy="232.7" r=".51" fill="#008000"/>
<g fill="none" stroke="#008000" stroke-width=".25">
<path d="M207.2 220v2.6h2.5v7.6h2.6"/>
<circle cx="207.2" cy="232.7" r=".51"/>
</g>
<circle cx="207.2" cy="222.6" r=".51" fill="#008000"/>
<g fill="none" stroke="#008000" stroke-width=".25">
<path d="M191.9 220v2.6h2.6v7.6h2.5"/>
<circle cx="207.2" cy="222.6" r=".51"/>
</g>
<circle cx="191.9" cy="222.6" r=".51" fill="#008000"/>
<g fill="none" stroke="#008000" stroke-width=".25">
<path d="M194.5 197.2v12.7h-20.3"/>
<circle cx="191.9" cy="222.6" r=".51"/>
</g>
<circle cx="174.2" cy="209.9" r=".51" fill="#008000"/>
<g fill="none" stroke="#008000" stroke-width=".25">
<path d="M204.6 197.2h35.6M174.2 209.9v2.5"/>
<circle cx="174.2" cy="209.9" r=".51"/>
</g>
<circle cx="219.9" cy="197.2" r=".51" fill="#008000"/>
<g fill="none" stroke="#008000" stroke-width=".25">
<path d="M194.5 197.2h10.1"/>
<circle cx="219.9" cy="197.2" r=".51"/>
</g>
<circle cx="204.6" cy="197.2" r=".51" fill="#008000"/>
<g fill="none" stroke="#008000" stroke-width=".25">
<path d="M189.4 197.2h5.1"/>
<circle cx="204.6" cy="197.2" r=".51"/>
</g>
<circle cx="194.5" cy="197.2" r=".51" fill="#008000"/>
<g fill="none" stroke="#008000" stroke-width=".25">
<path d="M189.4 184.5v2.6h2.5v7.5h2.6"/>
<circle cx="194.5" cy="197.2" r=".51"/>
</g>
<circle cx="189.4" cy="187.1" r=".51" fill="#008000"/>
<g fill="none" stroke="#008000" stroke-width=".25">
<path d="M204.6 184.5v2.6h2.6v7.5h2.5"/>
<circle cx="189.4" cy="187.1" r=".51"/>
</g>
<circle cx="204.6" cy="187.1" r=".51" fill="#008000"/>
<g fill="none" stroke="#008000" stroke-width=".25">
<path d="M219.9 220v2.6h2.5v7.6h2.6"/>
<circle cx="204.6" cy="187.1" r=".51"/>
</g>
<circle cx="219.9" cy="222.6" r=".51" fill="#008000"/>
<circle cx="219.9" cy="222.6" r=".51" fill="none" stroke="#008000" stroke-width=".25"/>
<text font-size="3.6" fill="#800080" x="176.7" y="184.5">all mosfets are : irf3205</text>
<g font-size="2.5" fill="#505050">
<text x="211" y="166.4">LSP2</text>
<text x="184.3" y="174.4" transform="rotate(-90 184.3 174.4)">Q10</text>
<text x="186.9" y="174.4" transform="rotate(-90 186.9 174.4)">IRF740</text>
<text x="199.6" y="174.4" transform="rotate(-90 199.6 174.4)">Q9</text>
<text x="202.1" y="174.4" transform="rotate(-90 202.1 174.4)">IRF740</text>
<text x="214.8" y="174.4" transform="rotate(-90 214.8 174.4)">Q5</text>
<text x="217.3" y="174.4" transform="rotate(-90 217.3 174.4)">IRF740</text>
<text x="235.1" y="174.4" transform="rotate(-90 235.1 174.4)">Q6</text>
<text x="237.7" y="174.4" transform="rotate(-90 237.7 174.4)">IRF740</text>
<text x="161.5" y="197.2">SS8050</text>
<text x="187.9" y="196" transform="rotate(-90 187.9 196)">R14</text>
<text x="192.7" y="196" transform="rotate(-90 192.7 196)">10rR19</text>
<text x="197.8" y="193.4" transform="rotate(-90 197.8 193.4)">10k</text>
<text x="203.1" y="196" transform="rotate(-90 203.1 196)">R13</text>
<text x="207.9" y="196" transform="rotate(-90 207.9 196)">10rR18</text>
<text x="213" y="193.4" transform="rotate(-90 213 193.4)">10k</text>
<text x="218.4" y="196" transform="rotate(-90 218.4 196)">R7</text>
<text x="223.2" y="196" transform="rotate(-90 223.2 196)">10rR17</text>
<text x="228.3" y="193.4" transform="rotate(-90 228.3 193.4)">10k</text>
<text x="238.7" y="196" transform="rotate(-90 238.7 196)">R8</text>
<text x="243.5" y="196" transform="rotate(-90 243.5 196)">10r</text>
<text x="246.3" y="196" transform="rotate(-90 246.3 196)">R11</text>
<text x="251.1" y="196" transform="rotate(-90 251.1 196)">10k</text>
<text x="91.7" y="199.3">LSP3</text>
<text x="211" y="201.9">LSP1</text>
<text x="68.5" y="206.7">C2</text>
<text x="76.2" y="206.7">C3</text>
<text x="106.1" y="205.8">LED1</text>
<text x="111.7" y="207.6" transform="rotate(-90 111.7 207.6)">10k</text>
<text x="116.5" y="206.8" transform="rotate(-90 116.5 206.8)">R3</text>
<text x="161.5" y="209.9">SS8550</text>
<text x="186.9" y="209.9" transform="rotate(-90 186.9 209.9)">Q12</text>
<text x="189.4" y="209.9" transform="rotate(-90 189.4 209.9)">IRF740</text>
<text x="202.1" y="209.9" transform="rotate(-90 202.1 209.9)">Q11</text>
<text x="204.6" y="209.9" transform="rotate(-90 204.6 209.9)">IRF740</text>
<text x="214.8" y="209.9" transform="rotate(-90 214.8 209.9)">Q7</text>
<text x="217.3" y="209.9" transform="rotate(-90 217.3 209.9)">IRF740</text>
<text x="235.1" y="209.9" transform="rotate(-90 235.1 209.9)">Q8</text>
<text x="237.7" y="209.9" transform="rotate(-90 237.7 209.9)">IRF740</text>
<text x="114.5" y="215.7">220r</text>
<text x="114.5" y="210.9">R2</text>
<text x="134.2" y="213.7" transform="rotate(-90 134.2 213.7)">IC1P</text>
<text x="155.1" y="215.7">10r</text>
<text x="155.1" y="210.9">R5</text>
<text x="125.9" y="216.9">IC1</text>
<text x="92.9" y="225.1">IC2</text>
<text x="190.5" y="231.5" transform="rotate(-90 190.5 231.5)">R16</text>
<text x="195.2" y="231.5" transform="rotate(-90 195.2 231.5)">10rR22</text>
<text x="200.3" y="228.9" transform="rotate(-90 200.3 228.9)">10k</text>
<text x="205.7" y="231.5" transform="rotate(-90 205.7 231.5)">R15</text>
<text x="210.5" y="231.5" transform="rotate(-90 210.5 231.5)">10rR21</text>
<text x="215.6" y="228.9" transform="rotate(-90 215.6 228.9)">10k</text>
<text x="218.4" y="231.5" transform="rotate(-90 218.4 231.5)">R9</text>
<text x="223.2" y="231.5" transform="rotate(-90 223.2 231.5)">10rR20</text>
<text x="228.3" y="228.9" transform="rotate(-90 228.3 228.9)">10k</text>
<text x="238.7" y="231.5" transform="rotate(-90 238.7 231.5)">R10</text>
<text x="243.5" y="231.5" transform="rotate(-90 243.5 231.5)">10r</text>
<text x="246.3" y="231.5" transform="rotate(-90 246.3 231.5)">R12</text>
<text x="251.1" y="231.5" transform="rotate(-90 251.1 231.5)">10k</text>
<text x="161.5" y="235.3">SS8050</text>
<text x="109.2" y="242.3">C1</text>
<text x="109.2" y="247.1">0.47uf</text>
<text x="114.3" y="249.2" transform="rotate(-90 114.3 249.2)">R1</text>
<text x="119.1" y="249.2" transform="rotate(-90 119.1 249.2)">1k</text>
<text x="125.9" y="250.5">4047N</text>
<text x="155.1" y="251.2">10r</text>
<text x="155.1" y="246.5">R6</text>
<text x="161.5" y="247.9">SS8550</text>
<text x="102.2" y="259.4" transform="rotate(-90 102.2 259.4)">R4</text>
<text x="104.4" y="259.4" transform="rotate(-90 104.4 259.4)">10k</text>
</g>
<g font-size="2.1" fill="#505050">
<text x="49.9" y="205.6">P1</text>
<text x="57.1" y="209.6">P0</text>
<text x="57.1" y="204.5">P1</text>
<text x="49.9" y="210.7">P0</text>
<text x="126.3" y="212.1">14</text>
<text x="138.4" y="212.1">7</text>
<text x="85.9" y="218.1">IN</text>
<text x="88.3" y="221.8">GND</text>
<text x="91" y="218.1">OUT</text>
<text x="122.4" y="219.7">5</text>
<text x="128.3" y="220.8">AST</text>
<text x="137.2" y="220.8">Q</text>
<text x="143.5" y="219.7">10</text>
<text x="122.4" y="222.3">4</text>
<text x="122.4" y="224.8">6</text>
<text x="122.4" y="227.3">8</text>
<text x="128.3" y="223.4">AST</text>
<text x="128.3" y="225.9">-T</text>
<text x="143.5" y="227.3">11</text>
<text x="121.2" y="229.8">12</text>
<text x="128.3" y="228.4">+T</text>
<text x="128.3" y="231">RET</text>
<text x="137.2" y="228.4">Q</text>
<text x="122.4" y="237.4">1</text>
<text x="122.4" y="240">2</text>
<text x="122.4" y="234.9">3</text>
<text x="128.3" y="238.6">C</text>
<text x="128.3" y="236.1">R/C</text>
<text x="134.2" y="238.6">OSC</text>
<text x="143.5" y="237.4">13</text>
<text x="122.4" y="245.1">9</text>
<text x="128.3" y="241.1">R</text>
<text x="128.3" y="246.2">RES</text>
<text x="107.8" y="252.7" transform="rotate(-90 107.8 252.7)">E</text>
<text x="111" y="255.2">S</text>
<text x="107.8" y="259.9" transform="rotate(-90 107.8 259.9)">A</text>
</g>
<g font-size="1.8" fill="#505050">
<text x="127.3" y="211.8">VDD</text>
<text x="135.8" y="211.8">VSS</text>
</g>
</svg>
